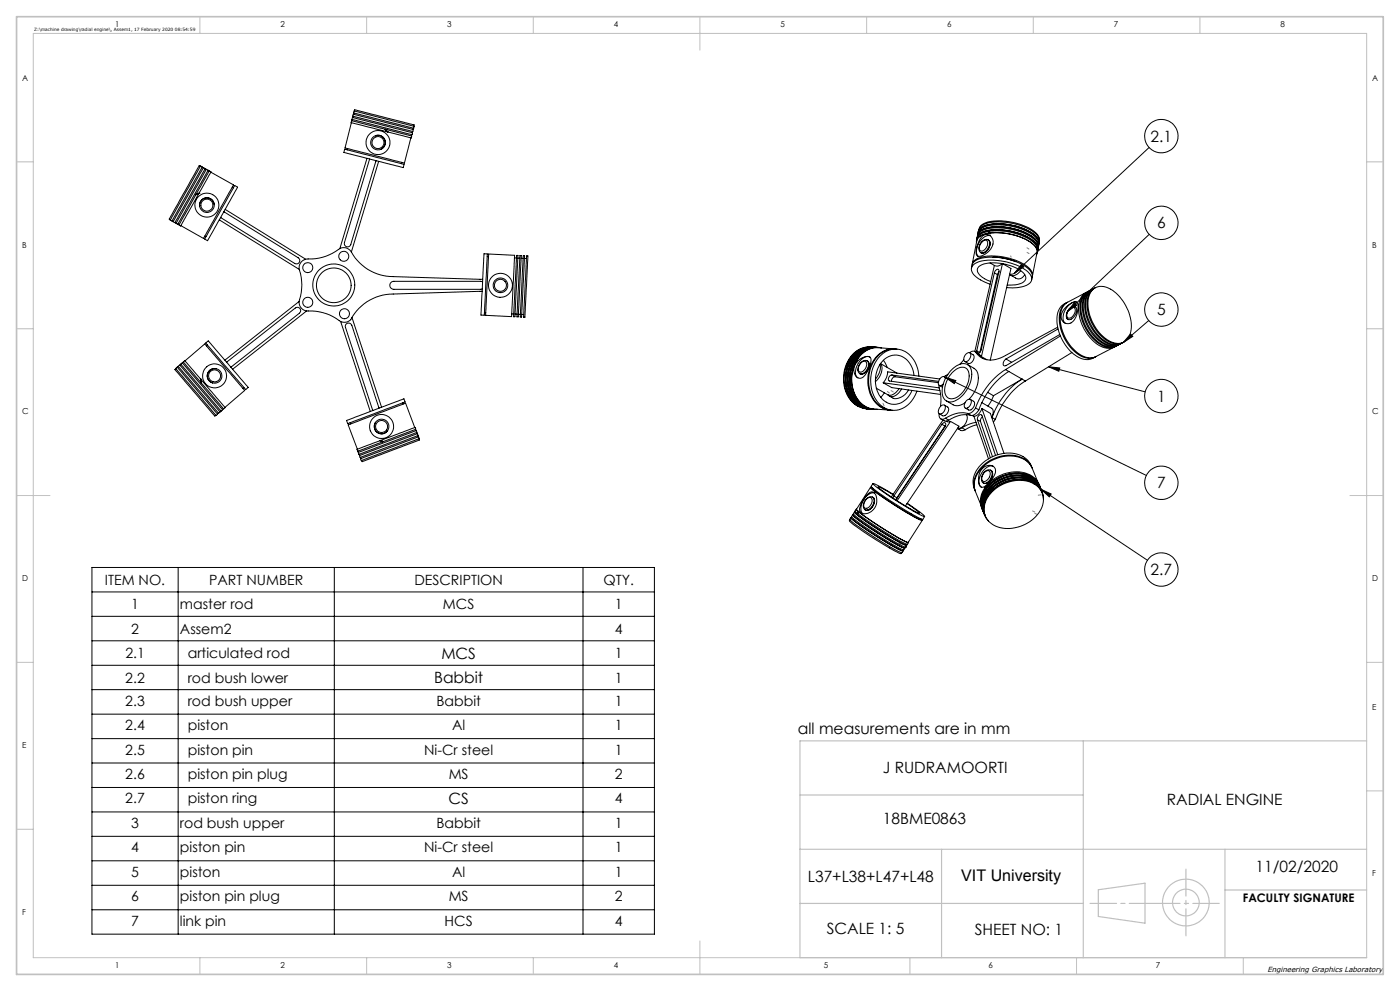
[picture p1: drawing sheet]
<svg xmlns="http://www.w3.org/2000/svg" width="420mm" height="297mm" viewBox="0 0 420 297" stroke-linecap="round" stroke-linejoin="round" font-family="sans-serif">
<g fill="none" stroke="#c0c0c0" stroke-width=".35">
<path d="M240 238.3h85M325 222v65M410 222h-170v65h170M240 254.5h170M282.5 254.5v32.5M367.5 254.5v32.5M240 270.8h85M329.5 266.7l14-2v12l-14-2zM367.5 266.7h42.5"/>
<circle cx="355.8" cy="270.5" r="7"/>
<circle cx="355.8" cy="270.5" r="4"/>
</g>
<g fill="none" stroke="#000" stroke-width=".3">
<path d="M105.3 36.8l10.7 2.6M105.3 36.8l.2-.6 10 2.5M105.4 36.8l-1.9 7.5 17.7 4.6 2.1-7.6M105.7 35.8l-.1 .4M105.7 35.2l18.1 4.6-.2 .6-17.9-4.6zM105.9 34.8l-.1 .4M106 34.2l18 4.6-.1 .6-18.1-4.6zM106.2 33.9l-.1 .4M106.2 33.3l18 4.5-.1 .6-18-4.5zM106.3 33.3l.2-.4 14.6 3.7 3.1 .8-.1 .4M115.5 38.7l.5 .7M115.5 38.7l.3 .1"/>
<path d="M115.7 38.8l.4 .7M115.8 38.8l7.7 2-.2 .5-7.1-1.8M115.8 38.8l.4 .7M115.8 38.8h.1M116 39.4l.2 .1M116.2 39.5h.1M123.8 39.4l-.2 .4M124 38.4l-.1 .4M58.9 58.1v.1M58.9 58.1l-.2 .3M59.5 58.2l-.8 .2M59.5 58.2l-5.3 9.5-.5-.3 5-9"/>
<path d="M59.6 58l-.8 .2M59.7 57.9l-.8 .2M59.7 57.9l3.6-6.4-.5-.3-3.9 6.9M59.7 57.9h.1M59.7 57.9l-.2 .3M60.1 49.8l-.3-.2-2.7 4.7-6.3 11.3 .3 .3M60.1 49.7l.6 .4-3.7 6.4-5.4 9.7-.6-.2zM60.6 50.1l.4 .2M61 50.2l.6 .3-.1 .2-8.4 14.9-.6 1.1-.6-.2zM61.5 50.6l.4 .2M61.9 50.7l.5 .3-1.2 2.2-7.9 14-.5-.2zM62.4 51.1l.3 .2"/>
<path d="M63.3 51.6l6.8 3.8-9 16.1-6.8-3.9M69.7 56.1l.3 .2M70.4 55.6l.8 .6-8.9 15.9-.9-.5zM103.4 44.7l17.8 4.5-.2 1-17.8-4.5zM104.3 44.5l-.1 .4M110.1 47.4l-8.1 27.1M110.9 47.7l-7.6 25a.99 .99 0 0 0 .7 1.3 .99 .99 0 0 0 1.2-.7l7.6-25.1M112.7 40.6a2.2 2.2 0 0 1 2.8 1.4 2.2 2.2 0 0 1-1.4 2.8M113.6 48.4l-8.2 27.1M120.5 48.7l-.1 .4M123.5 40.4l-.1 .3M344.7 44.2l-40.4 37.7"/>
<path d="M51.6 66.2l.4 .2M52.5 66.7l.3 .1M53.4 67.1l.3 .2M61.5 70.8l.3 .1M64.2 61.3a2.19 2.19 0 0 0-2.3-2 2.19 2.19 0 0 0-2 2.4M65.8 65.9l24 14.8M67.1 63.5l22.4 13.8a1 1 0 0 1 .3 1.3 1 1 0 0 1-1.4 .3l-22.2-13.7M67.6 62.8l24.1 14.9M105.4 75.5a2.58 2.58 0 0 0-3.8-.7 14.9 14.9 0 0 1-9.6 2.8 2.61 2.61 0 0 0-2.1 3.4 17.1 17.1 0 0 1-.2 9.7 2.59 2.59 0 0 0 2.8 2.5 14.8 14.8 0 0 1 9.7 3.1 2.54 2.54 0 0 0 3.5-1.4 14.4 14.4 0 0 1 12.3-6.8l26.6-.8M105.4 75.5a14.2 14.2 0 0 0 12.6 7.4l26.8 .8M145.2 76.1h1l-.9 18.4-1-.1zM146.2 76.9h.3"/>
<path d="M146.6 76.1l7.8 .4-.9 18.4-7.8-.4zM154.3 77.3h.6M155 76.5h.4l-.8 15.7-.1 2.7h-.4zM155.3 77.4h.6M156 76.6h.4l-.1 1.7-.8 16.4v.3h-.4zM156.4 77.4h.6M157 76.6l.4 .1v.3l-.9 18-.4-.1zM157.3 77.5h.6M158 76.7h.4v.6l-.5 8.6-.4 9.2h-.4zM291.7 79.3a3.3 3.3 0 0 1 3.1-2.3 18.3 18.3 0 0 1 14.1 3.5l.8 1.4v.9M293.1 71.4a3.5 3.5 0 0 1 3.4-2.4 18.8 18.8 0 0 1 13.7 3.4 2.5 2.5 0 0 1 1.1 2.6M293.1 71.2a3.1 3.1 0 0 1 3.1-2.6 17.9 17.9 0 0 1 14.6 3.7l.6 1.1v1.4"/>
<path d="M293.3 70.5a3.3 3.3 0 0 1 3.1-2.3 18.6 18.6 0 0 1 14.2 3.5l.9 1.4v1M293.3 70.3a2.98 2.98 0 0 1 2.8-2.5 18.2 18.2 0 0 1 14.7 3.5l.8 1.4-.1 1.2M293.3 71a5.4 5.4 0 0 1 5-2.1 17.9 17.9 0 0 1 12.1 3.7l.7 1.1 .2 .8M293.4 69.6a3.3 3.3 0 0 1 3.4-2.3 18.3 18.3 0 0 1 14.1 3.6l.7 1.1 .1 1.2M293.5 69.5a3.1 3.1 0 0 1 2.9-2.7 18.1 18.1 0 0 1 14.7 3.6l.8 1.5-.2 1.1M293.5 70.1a4.5 4.5 0 0 1 4.3-2.1 18.5 18.5 0 0 1 12.8 3.7l.7 1.1 .2 .8M293.7 69.2a4 4 0 0 1 3.6-2 18.1 18.1 0 0 1 13.5 3.6l.7 1.1 .1 .8M293.8 68.3a5.1 5.1 0 0 1 5-2.1 17.7 17.7 0 0 1 12.1 3.8l.6 .7 .3 1.2M294.2 75.7l.2 .1M294.5 71a2.02 2.02 0 0 1 2.6-.4 2.02 2.02 0 0 1 .8 2.5 4.8 4.8 0 0 1-4.7 3.6 3.7 3.7 0 0 1 .2-3.7zM294.6 72.5a.94 .94 0 0 1 1.3-.5 .94 .94 0 0 1 .4 1.4 1.86 1.86 0 0 1-2.3 1.7 2.09 2.09 0 0 1 .6-2.6zM296.4 69.4a3.4 3.4 0 0 0-3.5 2.7"/>
<path d="M296.4 69.4l.4 .4M296.4 69.4l.6 .5M296.4 71.9a2.44 2.44 0 0 0-2.6 3.2l.4 .6M296.6 72a2.65 2.65 0 0 1-1.4 3.8h-.8M296.6 72a2.64 2.64 0 0 1-1.6 3.8h-.6M296.6 72l-.2-.1a2.57 2.57 0 0 1-.9 3.6l-.6 .3-.7-.1M296.6 69.4l.4 .4M296.6 69.4a18.8 18.8 0 0 1 13.7 3.4l.8 1.1 .2 1.1-1.6 7.6M296.7 69.4h-.3M296.8 69.8a3.8 3.8 0 0 0-3.9 2.7v.2M296.8 69.8v.1M297 69.8a18 18 0 0 1 13.4 3.8 2.1 2.1 0 0 1 .6 2.6"/>
<path d="M297 69.8h.1M297 78.8l1.4 .8a2.01 2.01 0 0 0 2.3-.6M297.1 70.7a3.9 3.9 0 0 0-3.9 3.2 2.83 2.83 0 0 0 .3 2.9M297.9 77.1h.1a19.2 19.2 0 0 1 6.8 1.3M298.3 79.5l-5.8 25.8M300.7 79l-6.3 27.9M300.8 79.1l2.5 1.4-6.2 27.4M306.4 79.3l.7 .7-2.8 1.9zM311.1 75.7a3.5 3.5 0 0 0-2.2-3.2 18.7 18.7 0 0 0-13.9-2.2l-1.2 .7-.7 .9-1.4 7.2M344.8 70.2l-24.5 23.1M89.7 90.3l-22.2 17.6M92 93.2l-22.2 17.5"/>
<path d="M102.2 96.4l8.9 26.9M105.6 95.1l8.9 27M144.8 84.5l-.7-.2h-26a1.2 1.2 0 0 0-1.2 1.2 1.2 1.2 0 0 0 1.2 1.2l26.6-.1M145.3 93.7h.4M153.5 94.1h.6M154.5 94.1l.6 .1M155.5 94.2h.6M156.5 94.2l.6 .1M291.4 80.4a3.3 3.3 0 0 1 3.3-3.1 18.3 18.3 0 0 1 14.1 3.5 2.58 2.58 0 0 1 .7 3.1M297 85.2a9 9 0 0 1-5.4-3.8 2.21 2.21 0 0 1 1.8-2.9 17.9 17.9 0 0 1 15.2 3.2 2.18 2.18 0 0 1 .8 2.4 2.18 2.18 0 0 1-1.9 1.6 12 12 0 0 1-5.5 .5M297.2 84.4a5.4 5.4 0 0 1-4-3.4 2.92 2.92 0 0 1 3.1-2.1 14.5 14.5 0 0 1 10.9 3 1.86 1.86 0 0 1 .3 2.1 1.86 1.86 0 0 1-1.8 1.1l-3.5 .3M298.3 81.8a.98 .98 0 0 1 1.3-1l.1 .7-5.3 23.3-.4 .8-.6 .3"/>
<path d="M298.3 81.8l-5.3 23.4M298.3 81.8l.9 .5M299.2 82.3l-5.2 23.3M299.6 81.5l-.4 .8M305.6 80.7a3 3 0 0 1-2.7 1.5M306.2 81.1a2.45 2.45 0 0 1-3.3 1.2M307.4 82.3a1.91 1.91 0 0 1-2.7 1l-1.6-.9M317.3 98.1l-15.6 8.4a6.7 6.7 0 0 1-8.1 .1l-.8-.9M317.4 98.6l-15.6 9M319.7 92.2a4 4 0 0 1 3.3-1.6 5.1 5.1 0 0 1-.5 5 2.17 2.17 0 0 1-3.1 1.2 2.17 2.17 0 0 1-.7-3.2zM320 90.7a5.2 5.2 0 0 0-2.9 6.2 13.1 13.1 0 0 0 7.8 10.7l1.6 .2 2-.8M320.2 90.6a5.4 5.4 0 0 0-2.4 5.9 12.9 12.9 0 0 0 7.8 10.7l1.6 .2 1.4-.5"/>
<path d="M320.9 92.5a1.17 1.17 0 0 1 1.6-.6 1.17 1.17 0 0 1 .4 1.7 2.17 2.17 0 0 1-2.7 2 2.56 2.56 0 0 1 .7-3.1zM320.9 92.6a.94 .94 0 0 1 1.3-.4 .94 .94 0 0 1 .3 1.3 1.76 1.76 0 0 1-2.2 1.6 2.17 2.17 0 0 1 .6-2.5zM322.3 90.7l.7 .8-2.7 1.8zM322.7 92a2.46 2.46 0 0 0-2.3 1.1 2.46 2.46 0 0 0 0 2.6l.1 .1M323 90.6a4 4 0 0 0-3.9 3.3 2.59 2.59 0 0 0 .6 3M325.8 87.7l-5.5 2.9a5.4 5.4 0 0 0-2.2 5.7 13.4 13.4 0 0 0 7.3 10.6l1.6 .4 1-.1 6.3-3.2M326 87.6a5.3 5.3 0 0 0-2.4 5.9 13.4 13.4 0 0 0 7.3 10.6 4.1 4.1 0 0 0 3.6-.2M326.5 87.3a5.2 5.2 0 0 0-2.5 6 13.1 13.1 0 0 0 7.9 10.7l1.6 .2 1.5-.6M326.7 87.2a5.4 5.4 0 0 0-2.4 5.9 13.2 13.2 0 0 0 7.3 10.6 4.1 4.1 0 0 0 3.6-.2M327.2 87a5.2 5.2 0 0 0-2.5 5.9 12.9 12.9 0 0 0 7.9 10.7l1.6 .2 1.5-.5M327.4 86.9a5.3 5.3 0 0 0-2.4 5.8 13.4 13.4 0 0 0 7.3 10.6 4.1 4.1 0 0 0 3.7-.2M327.8 86.9a4.6 4.6 0 0 1 6 .1 13.2 13.2 0 0 1 5.3 13 3.9 3.9 0 0 1-6 2.4 13.1 13.1 0 0 1-6.4-13.6z"/>
<path d="M327.9 86.6a5.2 5.2 0 0 0-2.5 5.9 13.4 13.4 0 0 0 7.3 10.6 4.1 4.1 0 0 0 3.7-.2M328.2 86.5a5.4 5.4 0 0 0-2.5 5.9 13.1 13.1 0 0 0 7.9 10.7l1.6 .2 1.5-.5M328.6 86.2a5.2 5.2 0 0 0-2.5 5.9 12.9 12.9 0 0 0 7.9 10.8l1.6 .1 1.5-.5M344.6 96.1l-7.6 6.5M52.7 110.4l.5-.3 8.9 10.3 3.1 3.7-.4 .4zM52.8 110.5l-.3 .3 .3 .4 11.5 13.4 .5-.1M53.4 109.8l.5-.4 12.1 14.1-.4 .4-.2-.2zM53.5 109.9l-.3 .2M54.2 109.1l.6-.3 6.3 7.3 5.6 6.7-.3 .4zM54.3 109.2l-.3 .3M55 108.5l-.2 .3M55.5 108.2l5.9-5.1 3 3.4 9 10.5-5.9 5.1"/>
<path d="M60.1 114.5l.2 .2M60.2 113.7l-.1 .8M60.2 113.7l-4.8-5.6-.4 .4 5.1 6M60.2 113.7h.1M60.2 113.7l.2 .2M60.3 113.8v.8M60.4 113.9l7.2 8.3-.5 .4-.3-.3-6.5-7.6M60.4 113.9l-.1 .8M61.7 102.8l.8-.6 .2 .2 11.8 13.7-.8 .7zM62.2 103.4l-.3 .3M64.9 110.5a2.2 2.2 0 0 0-2.6 1.6 2.2 2.2 0 0 0 1.5 2.7M68 108.5l20.6-16.2a.99 .99 0 0 1 1.4 .2 .99 .99 0 0 1-.2 1.4l-20.5 16.2"/>
<path d="M73.2 116.1l-.3 .3M256.4 108.4v.1M256.9 108.2a10.7 10.7 0 0 0 2 13.3 6 6 0 0 0 4.3 1.2M256.9 108.2a5.4 5.4 0 0 0-1.8 4.2 9 9 0 0 0 5.6 10.1l1.4 .2M256.9 108.2h.1M257 107.9l-.6 .5M257 107.9h.1M257.5 108.1a2.78 2.78 0 0 1 3.6-.9 6.5 6.5 0 0 1-2.8 6.1 2.44 2.44 0 0 1-1.8-3.8zM257.9 112h.1M257.9 112h.2M258.2 108.9a.99 .99 0 0 1 1.4-.6 .99 .99 0 0 1 .3 1.5 1.77 1.77 0 0 1-2.1 1.6 1.98 1.98 0 0 1 .4-2.5zM258.7 104.3a9.9 9.9 0 0 0-5.4 11.4 8.6 8.6 0 0 0 4.2 6.1"/>
<path d="M259.4 104.3a10.1 10.1 0 0 0-5.1 13 7.8 7.8 0 0 0 3.8 4.5M260 104.4a9.9 9.9 0 0 0-5.5 11.4 8.6 8.6 0 0 0 4.2 6.1M260.1 108.2a2.43 2.43 0 0 0-2.7 2.7l.6 1.1M260.1 108.2a2.61 2.61 0 0 1-1.4 3.8h-.7M260.1 108.2h.2M260.3 108.2a2.56 2.56 0 0 1-1.1 3.7l-1.1 .1M260.3 108.2a2.61 2.61 0 0 1-2 3.9l-.2-.1M260.6 104.5a10 10 0 0 0-5.1 12.9 8.1 8.1 0 0 0 3.9 4.6M261 107a3.3 3.3 0 0 0-3.8 2.4 2.94 2.94 0 0 0 .2 3.8M261.6 104a7.5 7.5 0 0 0-7.7 5.8 10.1 10.1 0 0 0 3.7 12l2.6 .8M261.7 104a7.9 7.9 0 0 0-7.8 6.8 9.7 9.7 0 0 0 4.8 11.4l1.7 .4M262.2 104a7.7 7.7 0 0 0-7.8 6 9.9 9.9 0 0 0 3.9 12l1.2 .4 1.4 .2"/>
<path d="M262.3 104a7.7 7.7 0 0 0-7.6 6.3 9.9 9.9 0 0 0 4.1 11.8l2.2 .5M262.8 104.1a7.4 7.4 0 0 0-7.7 5.7 10 10 0 0 0 3.6 12.1l1.2 .5 1.6 .2M262.9 116.3l3.4 2a2.89 2.89 0 0 0 3.4-1.8M262.9 104.1a7.9 7.9 0 0 0-7.7 6.7 9.9 9.9 0 0 0 4 11.2l2.4 .6M263.4 104.1a7.2 7.2 0 0 0-7 4.3M264 109.2a4.8 4.8 0 0 1-1.4 4.4M264.5 104.3a6.8 6.8 0 0 0-7.5 3.6M265 114.7l17 2.3M265 114.7l2.5 1.5 14.7 2M265 108l1.2 2.1M265.3 117.7l-1.1 1.4M267.6 112.4a1.09 1.09 0 0 0-.8 1.8l14.9 2"/>
<path d="M267.6 112.4l14 1.9M267.6 112.4l.9 .5M268.2 104.6l-4.8-.4a7.9 7.9 0 0 0-7.6 7 9.4 9.4 0 0 0 5 11.1l1.3 .3 4.8 .3M268.4 104.6a7.9 7.9 0 0 0-7.8 6.9 9.3 9.3 0 0 0 5 11.2l1.5 .2M268.5 112.9a1.36 1.36 0 0 0-1.1 1.4M268.5 112.9l13 1.8M269.1 104.6a7.7 7.7 0 0 0-8.2 6.9 9.3 9.3 0 0 0 4.9 11.2l2 .3M269.1 111.8l-5-2.8a4.2 4.2 0 0 1-1.5 5.4M270.5 116.6a3.1 3.1 0 0 1-3.8 2l-.2-.2M272.5 116.9a4.3 4.3 0 0 1-4.6 2.4l-1.1-.6M274.2 112.5a5.9 5.9 0 0 0-6.5-6 7.8 7.8 0 0 0-4.9 9.2 5.7 5.7 0 0 0 6.4 5.4 6.2 6.2 0 0 0 4.4-4.1M275.7 112.7a8.1 8.1 0 0 0-6.5-8.1 7.9 7.9 0 0 0-7.7 6.9 9.9 9.9 0 0 0 3.8 10.7 6.7 6.7 0 0 0 9.3-3.9l.5-1.1"/>
<path d="M281.7 115.5v.3a15 15 0 0 1 .5 6M281.8 115.5l1 .6M281.9 113.6l-15.6-2.2a5.2 5.2 0 0 1-1.3 3.3M283.3 112.9l.5 .3M283.5 113.1l60.4 29.4M283.5 113.1l3.2 .9-.4 1zM283.6 113.5a.72 .72 0 0 0-.6-.7 .72 .72 0 0 0-.8 .4 1.55 1.55 0 0 0-.3 2.4l.6-.1 .5-.4M284.4 112.2l-1.2 .7M285.1 111.2a5 5 0 0 1 4.9-2.1 3.5 3.5 0 0 1 1.4 4.2 9 9 0 0 1-5.8 7.1 2.69 2.69 0 0 1-3-3.4 9.8 9.8 0 0 1 2.5-5.8zM285.6 111.7a3.5 3.5 0 0 1 4.3-1.3 4.9 4.9 0 0 1-.3 6 4.7 4.7 0 0 1-5 2.9 3.9 3.9 0 0 1-.6-5.1zM289.1 107.8l-1.1 1.3M289.8 106.1a.81 .81 0 0 1 1.2-.3 .81 .81 0 0 1 .1 1.2 1.33 1.33 0 0 1-1.8 1.2 1.84 1.84 0 0 1 .5-2.1z"/>
<path d="M290.2 109.3l2 1.1a4.4 4.4 0 0 1 .9 5.2 10.6 10.6 0 0 1-2.3 4M290.9 105.7l1 .6a1.7 1.7 0 0 1-1.5 2.6l-.9-.6M291.1 119.7l1 .6a1.73 1.73 0 0 1-1.5 2.6l-1-.6M292.5 105.4l1 .5M292.8 105.7a1.25 1.25 0 0 0-1.9 0M292.8 105.7l1 .5M293 105.2l.1 .5M293 105.2l.9 .5M293.5 105.9l.3 .3M293.8 106.2l1.2 1.3M293.9 106.4l.5 .5M294.4 106.9l1.7 .9"/>
<path d="M296.3 117.6l1.7 1M298 118.6l-.7 1.8-.9 1.3M301.7 110.8a22.2 22.2 0 0 0-9 11.5M301.7 110.8l.9 .5M301.8 107.6l1.7 1M302.6 111.3a22.2 22.2 0 0 0-8.9 11.5M302.6 111.3l4 2.3M306.6 113.6a22 22 0 0 0-9 11.5M306.6 113.6l1 .6M306.6 113.6l-8.6 5M307.6 114.2a22.5 22.5 0 0 0-9 11.5M314.6 109.9l29 7.5"/>
<path d="M314.6 109.9l3.3 .4-.3 1zM317.9 100.3l-16.1 9.3a.65 .65 0 0 1-.9-.2 .65 .65 0 0 1 .2-.9l.7-.9M318.1 100.7l-16.4 10.1M321.6 105.7l-14 8.5M339.2 100.1l.6 .7-2.8 1.8zM65.5 123.8l-.3 .3M66.3 123.2l-.3 .2M67 122.5l-.3 .3M104 126l17.1-6.5 .4 1-17.1 6.5zM105.1 126.7l.1 .4M107.4 135.2l.2 .4M107.5 135.6l17.3-6.6 .3 .6-17.4 6.6z"/>
<path d="M107.8 136.1l.1 .4M107.8 136.5l17.1-6.4 .3-.1 .2 .5-17.1 6.5-.3 .1zM108.1 137.1l.2 .3M108.2 137.5l17.3-6.6 .3 .6-17.2 6.5h-.2zM112.7 126.5a2.21 2.21 0 0 0 .5 3.1 2.21 2.21 0 0 0 3.1-.5M113.7 122.3l-8.1-24.8a1 1 0 0 0-1.3-.6 1 1 0 0 0-.7 1.2l8.3 24.9M114 132.1l-6.9 2.6 .2 .5 7.5-2.8M114 132.1l.8 .3M114 132.1h.1M114.1 132l.8 .4M114.3 132l10.2-3.9 .2 .6-9.7 3.6M114.3 132l.7 .3"/>
<path d="M114.3 132l-.3 .1M115 132.3l-.2 .1M120.8 120.8l.1 .3M124.4 128.1l-2.7-7.3-5 1.9-12.2 4.6 2.7 7.3M124.6 128.7l.2 .4M125 129.6l.1 .4M125.3 130.6l.2 .3M125.7 131.5l.1 .4-14.1 5.3-3 1.2-.2-.4M281.7 124a1.2 1.2 0 0 0 .4 1.4 1.2 1.2 0 0 0 1.5-.1M282.2 121.7a.76 .76 0 0 1 1.1-.3 .76 .76 0 0 1 .3 1 1.53 1.53 0 0 1-1.8 1.6 1.65 1.65 0 0 1 .4-2.3zM282.3 125.6l1.1 .6 1.2-.3M282.6 127.2l.2-.2a.58 .58 0 0 1 .9-.2 .58 .58 0 0 1-.1 .9l-14.9 22.1"/>
<path d="M282.6 127.2l-14.5 21.5M282.6 127.2l.9 .5M282.9 125.9l-15.5 23M283.3 121.4l1 .6a1.77 1.77 0 0 1-1.5 2.6l-1-.6M283.5 127.7l-14.4 21.5M283.6 125.3l1 .6M283.7 127.5l-.2 .2M283.8 126.2l.7 .3 .7-.2M283.9 120.2l2 1.1a3.4 3.4 0 0 0 3.6-.6M285.2 126.3l2.5 1.4-16.1 23.9M285.2 126.3l-16.1 23.8M288.6 128.2l-.7 .3-.7-.1 1.2 .6 1.2-.2"/>
<path d="M288.6 128.2l1 .6M289.8 120.3a.86 .86 0 0 1 .8-.6 .86 .86 0 0 1 .8 .5 1.78 1.78 0 0 1-1.9 2.1 1.6 1.6 0 0 1 .3-2zM289.9 124.3a2.92 2.92 0 0 1-2.6 4M290.2 123.9a8.2 8.2 0 0 0-6.6 1.4M290.2 123.9l1 .6M291.2 124.5a7.9 7.9 0 0 0-6.6 1.4M291.6 124.5l.6 .3M292.7 122.3a2.53 2.53 0 0 1-2.5 1.6M292.7 122.3l1 .5M292.8 126.6l-1.9 .5-2.3 1.1M293.1 127.3l-2 .6-1.5 .9M293.2 125.8a1.13 1.13 0 0 1 1.3-1.4l4.2 12.1"/>
<path d="M293.2 125.8l.9 .5M293.2 125.8l3.9 11.4M293.7 122.8a2.65 2.65 0 0 1-2.5 1.7M294.1 126.3l3.6 10.6M294.6 122.4a3 3 0 0 1-2.4 2.3l4.3 12.8M294.6 120.7l2.9 1.6a2.19 2.19 0 0 1 0 2.8M294.6 122.4l4.7 13.9M294.6 122.4l2.5 1.5 4.1 12M294.7 124.9l-.5 .7-.1 .7M297.6 125.1l1 .6M297.6 125.1v.1M298 139.8a3.2 3.2 0 0 0-3.6 2.2 3 3 0 0 0 0 4"/>
<path d="M298.6 125.7l-.6 .8M255 155.7l-.2 .3a72 72 0 0 0 13.1 8.8l2.1 1.1h.3l.2-.2M255.3 155.1l-.4 .5a81.9 81.9 0 0 0 15.3 9.9l.4 .2 .3-.6M255.4 155.1h-.1a59.3 59.3 0 0 0 11.9 8.2l3.1 1.7 .4 .1 .2-.1M255.5 154.9l-.2 .3a72 72 0 0 0 13.1 8.8l2.3 1.1 .3-.3M255.8 154.3l-.3 .5a58.1 58.1 0 0 0 10.7 7.4l4.7 2.6h.2l.4-.5M255.9 154.3h-.1a28.5 28.5 0 0 0 6.8 5l2.1 1.3a30.7 30.7 0 0 0 6.8 3.7l-.1-.2M256 154.1l-.1 .2a79.6 79.6 0 0 0 15.5 9.9l.2-.2M256.3 153.5l-.3 .4a74.4 74.4 0 0 0 13.8 9.3l1.9 .8M256.5 153.4l-.2 .1a80.9 80.9 0 0 0 15.3 9.9l.3 .1M256.6 153.2l-.2 .3a75.5 75.5 0 0 0 15.5 9.9l.2-.3M256.9 152.6l-.4 .5 .7 .8"/>
<path d="M257 152.6l-.1 .1 .5 .5M257.2 153.9h.2M257.3 153.9h.1M257.4 153.9l.1-.6 8.2 5.6a30.3 30.3 0 0 0 6.9 3.7l-.1-.1M257.4 153.9l7.8 5.4a30.3 30.3 0 0 0 7 3.8l.4-.5M257.4 153.2l-.2 .7M257.4 153.2l.1 .1M259.6 152.8l.1 .1M260.1 149.5a.88 .88 0 0 1 1.2-.4 .88 .88 0 0 1 .3 1.2 1.96 1.96 0 0 1-2.2 1.9 2.19 2.19 0 0 1 .7-2.7zM260.4 148a1.37 1.37 0 0 1 1.5-.5 1.37 1.37 0 0 1 1 1.3 3.8 3.8 0 0 1-4.4 5l-.5-.5a4.4 4.4 0 0 1 1.1-3.6zM261.1 146.1l-4.2 6.5a68.7 68.7 0 0 0 12.6 8.6l3 1.4 4.1-6.6M261.7 149a2.48 2.48 0 0 0-2.3 3.6l.2 .2"/>
<path d="M261.7 146.3l-.6-.2a79.9 79.9 0 0 0 14.7 9.6l.8 .3-.3-.5M261.8 149a2.51 2.51 0 0 1-1 3.6l-1.2 .2M261.8 149l.1 .1M261.9 144.9l-.6 .9a77.3 77.3 0 0 0 15.6 9.8l.5-.8M261.9 149.1a2.56 2.56 0 0 1-1.4 3.8h-.8M261.9 146.4l-.1 .1a70.4 70.4 0 0 0 14.2 9.1v-.2M261.9 149.1a2.45 2.45 0 0 1-1 3.6l-.5 .3-.7-.1M262.4 147.7a4.4 4.4 0 0 0-4.1 4.2v1.2l.5 .8M267.9 148.2l-3-1.7-1.5-.6 2.2 1.8 4 2.7a28.3 28.3 0 0 0 6.3 3.4l-3.8-2.9M267.9 148.1l-4.5-2.6a1.6 1.6 0 0 0-1.5-.5l2.5 2.1 6.3 4.1a26 26 0 0 0 6.7 3.6l-1.2-1.2-4-2.8M268.1 148.7l-.2 .6M268.1 148.7l1 .5"/>
<path d="M269.1 149.2l-.2 .4M294.6 140.6a2.4 2.4 0 0 1 4-.2 5.4 5.4 0 0 1-2.5 4.9l-.4 .3a1.1 1.1 0 0 1-1.3 .4 1.1 1.1 0 0 1-.7-1.1 5.2 5.2 0 0 1 .9-4.3zM295 144.7l.1 .1M295.2 141.7a.95 .95 0 0 1 .9-.7 .95 .95 0 0 1 .9 .7 2.29 2.29 0 0 1-2 2.6 1.72 1.72 0 0 1 .2-2.6zM295.6 146.1l.3 .1M295.6 146.1l-.1 .2M295.9 146.2l-.3 .1a6 6 0 0 0-1 6.2M295.9 146.2a6.4 6.4 0 0 0-1.2 6.5M296 146l-.4 .1M296 146h.1M297.2 141a2.37 2.37 0 0 0-2.8 2.8l.2 .5 .4 .4M297.3 141a2.51 2.51 0 0 1-2.2 3.8"/>
<path d="M297.3 141a2.5 2.5 0 0 1-1 3.7l-.5 .2-.7-.1M297.3 141l-.1-.1a2.62 2.62 0 0 1-1.8 3.9l-.4-.1M297.6 147.4a11.1 11.1 0 0 1 12.6-2.4 5.8 5.8 0 0 1 .9 9.4 11.2 11.2 0 0 1-13.1 2.9 5.7 5.7 0 0 1-1.3-8.7zM309.6 140.2a7.1 7.1 0 0 0-8.3-4.3 10.3 10.3 0 0 0-9.4 8.2l.2 1.8 .4 1.2M309.7 140.3a6.9 6.9 0 0 0-7.4-3.9 10.8 10.8 0 0 0-10.1 7.7v1.2l.4 1.9M310.8 144.1a9.1 9.1 0 0 0-10.1-1.4 9.3 9.3 0 0 0-6.3 8M311.1 144.7a9.6 9.6 0 0 0-11.6-.7 8.8 8.8 0 0 0-4.9 7.4M311.3 144.3l-1.6-3.9a6.9 6.9 0 0 0-7.3-3.7 10.8 10.8 0 0 0-10.1 7.6l.2 2.5 1.7 4.4M311.3 145.3a9.5 9.5 0 0 0-11.5-.6 8.7 8.7 0 0 0-4.9 7.3M311.9 145.6a7.2 7.2 0 0 0-8.4-4.1 11.9 11.9 0 0 0-7.9 4.6M312 145.7a7.1 7.1 0 0 0-7.8-3.9 12 12 0 0 0-8.2 4.2M312.1 146.2a7.3 7.3 0 0 0-8.6-4 10.2 10.2 0 0 0-9.1 8.4l.5 2.6"/>
<path d="M312.2 146.3a7.2 7.2 0 0 0-8-3.9 10.6 10.6 0 0 0-9.7 8.2v1.2l.5 1.5M312.3 146.6l31.9 21.3M312.3 146.6l3 1.5-.5 .8zM312.4 146.8a7.2 7.2 0 0 0-8.3-4.1 10.8 10.8 0 0 0-9.4 7.7v1.9l.4 1.5M312.5 147a7.4 7.4 0 0 0-8.5-3.9 10.8 10.8 0 0 0-9.2 7.8l.1 1.9 .3 1.1M312.6 147.5a6.7 6.7 0 0 0-7-4.2 10.9 10.9 0 0 0-10.7 7.9l.1 1.8 .4 1.4M312.7 147.7a7.2 7.2 0 0 0-8.2-3.9 10.2 10.2 0 0 0-9.4 8.2l.1 1.2 .4 1.4M313 149.5a6.2 6.2 0 0 0-6.6-5.9 11.1 11.1 0 0 0-11.2 7.5 5.3 5.3 0 0 0 1.3 5M27.6 170.1h168.7v109.9h-168.7zM27.6 177.4h168.7M53.4 170.1v109.9M100.3 170.1v109.9"/>
<path d="M174.9 170.1v109.9M271.7 164h.1M271.8 163.4l.2 .1M271.9 163.5l-.2 .5M272 163.3v.2M272 163.5l-.3 .5M272 163.4l-.3 .5M27.6 184.7h168.7M27.6 192h168.7M27.6 199.4h168.7M27.6 206.7h168.7M27.6 214h168.7"/>
<path d="M27.6 221.4h168.7M27.6 228.7h168.7M27.6 236h168.7M27.6 243.3h168.7M27.6 250.6h168.7M27.6 258h168.7M27.6 265.3h168.7M27.6 272.7h168.7"/>
<circle cx="113.4" cy="42.7" r="3.6"/>
<circle cx="113.4" cy="42.7" r="1.8"/>
<circle cx="113.4" cy="42.7" r="2.21"/>
<circle cx="348.4" cy="40.8" r="5"/>
<circle cx="62" cy="61.5" r="1.8"/>
<circle cx="62.1" cy="61.5" r="3.6"/>
<circle cx="62.1" cy="61.5" r="2.21"/>
<circle cx="103.1" cy="76.8" r="1.49"/>
<circle cx="348.4" cy="66.8" r="5"/>
<circle cx="92.3" cy="80.2" r="1.5"/>
<circle cx="92.3" cy="90.6" r="1.5"/>
<circle cx="100.1" cy="85.4" r="6.3"/>
<circle cx="100.1" cy="85.5" r="5.2"/>
<circle cx="103.3" cy="94" r="1.51"/>
<circle cx="150.1" cy="85.5" r="1.79"/>
<circle cx="150.1" cy="85.5" r="2.19"/>
<circle cx="150.1" cy="85.5" r="3.6"/>
<circle cx="348.4" cy="92.8" r="5"/>
<circle cx="64.4" cy="112.7" r="3.6"/>
<circle cx="64.4" cy="112.6" r="2.2"/>
<circle cx="64.4" cy="112.6" r="1.8"/>
<circle cx="348.4" cy="118.7" r="5"/>
<circle cx="114.5" cy="127.8" r="3.6"/>
<circle cx="114.5" cy="127.8" r="1.81"/>
<circle cx="114.5" cy="127.8" r="2.2"/>
<circle cx="348.4" cy="144.7" r="5"/>
<circle cx="348.4" cy="170.7" r="5"/>
</g>
<g fill="none" stroke="#c0c0c0" stroke-width=".3">
<path d="M10 10h400v277h-400zM60 5v5M110 5v5M160 5v5M210 5v10M260 5v5M310 5v5M360 5v5M5 48.5h5M410 48.5h5M5 98.5h5M410 98.5h5"/>
<path d="M5 148.5h10M405 148.5h10M5 198.5h5M410 198.5h5M410 237h5M5 248.5h5M60 287v5M110 287v5M160 287v5M210 282v10M273 287v5M323 287v5"/>
<path d="M373 287v5"/>
</g>
<path d="M327 270.8h38.8" fill="none" stroke="#c0c0c0" stroke-width=".35" stroke-dasharray="15.2 1.3 1.3 1.3" stroke-dashoffset="7.3"/>
<path d="M355.8 260.5v20" fill="none" stroke="#c0c0c0" stroke-width=".35" stroke-dasharray="15.2 1.3 1.3 1.3" stroke-dashoffset="7.1"/>
<path d="M5 5h410v287h-410z" fill="none" stroke="#c0c0c0" stroke-width=".5"/>
<g fill="none" stroke="#808080" stroke-width=".3">
<path d="M296.5 69.9l.6 .4M303.2 76.7l.1 .4M308.1 74.3l.6 .3M308.1 75.6l.6 .4M256.8 108.4l.5 .5M266.2 117.3l.6 .5M267.3 117l.7 .5M264.9 120.9l.3 .7M257.6 153.3l.7 .5M295.7 145.9l.7 .3M309.8 153.1l.6 .4M310.4 153.8l.7 .4"/>
<path d="M312.3 148.3l-.8 .1M269 164.3l.7 .4M269.7 162.8l.7 .4M271.2 163l.8 .5"/>
</g>
<path d="M306.4 79.3l.7 .7-2.8 1.9zM322.3 90.7l.7 .8-2.7 1.8zM339.2 100.1l.6 .7-2.8 1.8zM314.6 109.9l3.3 .4-.3 1zM283.5 113.1l3.2 .9-.4 1zM312.3 146.6l3 1.5-.5 .8z" fill="#000"/>
<text font-size="4.8" x="288.4" y="264">VIT University</text>
<g font-size="4.7">
<text x="345.2" y="42.5">2.1</text>
<text x="347.1" y="68.5">6</text>
<text x="347.1" y="94.5">5</text>
<text x="347.1" y="120.4">1</text>
<text x="347.1" y="146.4">7</text>
<text x="345.2" y="172.4">2.7</text>
<text x="132.4" y="197.4">MCS</text>
<text x="130.2" y="204.7">Babbit</text>
<text x="239.4" y="220">all measurements are in mm</text>
<text x="264.9" y="231.6">J RUDRAMOORTI</text>
<text x="134.5" y="240.9">CS</text>
<text x="350.1" y="241.1">RADIAL ENGINE</text>
<text x="264.9" y="246.9">18BME0863</text>
<text x="376.6" y="261.2">11/02/2020</text>
<text x="242.4" y="264.3">L37+L38+L47+L48</text>
<text x="248.1" y="280">SCALE 1: 5</text>
<text x="292.5" y="280.3">SHEET NO: 1</text>
</g>
<g font-size="4.2">
<text x="31.5" y="175.2">ITEM NO.</text>
<text x="62.8" y="175.2">PART NUMBER</text>
<text x="124.3" y="175.2">DESCRIPTION</text>
<text x="181.1" y="175.2">QTY.</text>
<text x="39.4" y="182.6">1</text>
<text x="54" y="182.6">master rod</text>
<text x="132.9" y="182.6">MCS</text>
<text x="184.5" y="182.6">1</text>
<text x="39.4" y="189.9">2</text>
<text x="54" y="189.9">Assem2</text>
<text x="184.5" y="189.9">4</text>
<text x="37.6" y="197.2">2.1</text>
<text x="56.3" y="197.2">articulated rod</text>
<text x="184.5" y="197.2">1</text>
<text x="37.6" y="204.5">2.2</text>
<text x="56.3" y="204.5">rod bush lower</text>
<text x="184.5" y="204.5">1</text>
<text x="37.6" y="211.5">2.3</text>
<text x="56.3" y="211.5">rod bush upper</text>
<text x="130.9" y="211.5">Babbit</text>
<text x="184.5" y="211.5">1</text>
<text x="37.6" y="218.8">2.4</text>
<text x="56.3" y="218.8">piston</text>
<text x="135.6" y="218.8">Al</text>
<text x="184.5" y="218.8">1</text>
<text x="37.6" y="226.1">2.5</text>
<text x="56.3" y="226.1">piston pin</text>
<text x="127.3" y="226.1">Ni-Cr steel</text>
<text x="184.5" y="226.1">1</text>
<text x="37.6" y="233.5">2.6</text>
<text x="56.3" y="233.5">piston pin plug</text>
<text x="134.6" y="233.5">MS</text>
<text x="184.5" y="233.5">2</text>
<text x="37.6" y="240.8">2.7</text>
<text x="56.3" y="240.8">piston ring</text>
<text x="184.5" y="240.8">4</text>
<text x="39.4" y="248.1">3</text>
<text x="54" y="248.1">rod bush upper</text>
<text x="130.9" y="248.1">Babbit</text>
<text x="184.5" y="248.1">1</text>
<text x="39.4" y="255.4">4</text>
<text x="54" y="255.4">piston pin</text>
<text x="127.3" y="255.4">Ni-Cr steel</text>
<text x="184.5" y="255.4">1</text>
<text x="39.4" y="262.8">5</text>
<text x="54" y="262.8">piston</text>
<text x="135.6" y="262.8">Al</text>
<text x="184.5" y="262.8">1</text>
<text x="39.4" y="270.1">6</text>
<text x="54" y="270.1">piston pin plug</text>
<text x="134.6" y="270.1">MS</text>
<text x="184.5" y="270.1">2</text>
<text x="39.4" y="277.4">7</text>
<text x="54" y="277.4">link pin</text>
<text x="133.4" y="277.4">HCS</text>
<text x="184.5" y="277.4">4</text>
</g>
<text font-size="3.5" x="372.9" y="270.3">FACULTY SIGNATURE</text>
<g font-size="2.5">
<text x="34.6" y="8.2">1</text>
<text x="84.2" y="8.2">2</text>
<text x="134.2" y="8.2">3</text>
<text x="184.2" y="8.2">4</text>
<text x="234.2" y="8.2">5</text>
<text x="284.2" y="8.2">6</text>
<text x="334.2" y="8.2">7</text>
<text x="384.2" y="8.2">8</text>
<text x="6.7" y="24.2">A</text>
<text x="411.7" y="24.2">A</text>
<text x="6.7" y="74.2">B</text>
<text x="411.7" y="74.2">B</text>
<text x="6.7" y="124.2">C</text>
<text x="411.7" y="124.2">C</text>
<text x="6.7" y="174.2">D</text>
<text x="411.7" y="174.2">D</text>
<text x="411.7" y="212.7">E</text>
<text x="6.7" y="224.2">E</text>
<text x="411.7" y="262.7">F</text>
<text x="6.7" y="274.2">F</text>
<text x="34.6" y="290.2">1</text>
<text x="84.2" y="290.2">2</text>
<text x="134.2" y="290.2">3</text>
<text x="184.2" y="290.2">4</text>
<text x="247.2" y="290.2">5</text>
<text x="296.5" y="290.2">6</text>
<text x="346.8" y="290.2">7</text>
</g>
<text font-size="2.2" x="380.2" y="291.4">Engineering Graphics Laboratory</text>
<text font-size="1.3" x="10.2" y="9.3">Z:\machine drawing\radial engine\, Assem1, 17 February 2020 08:54:59</text>
</svg>
